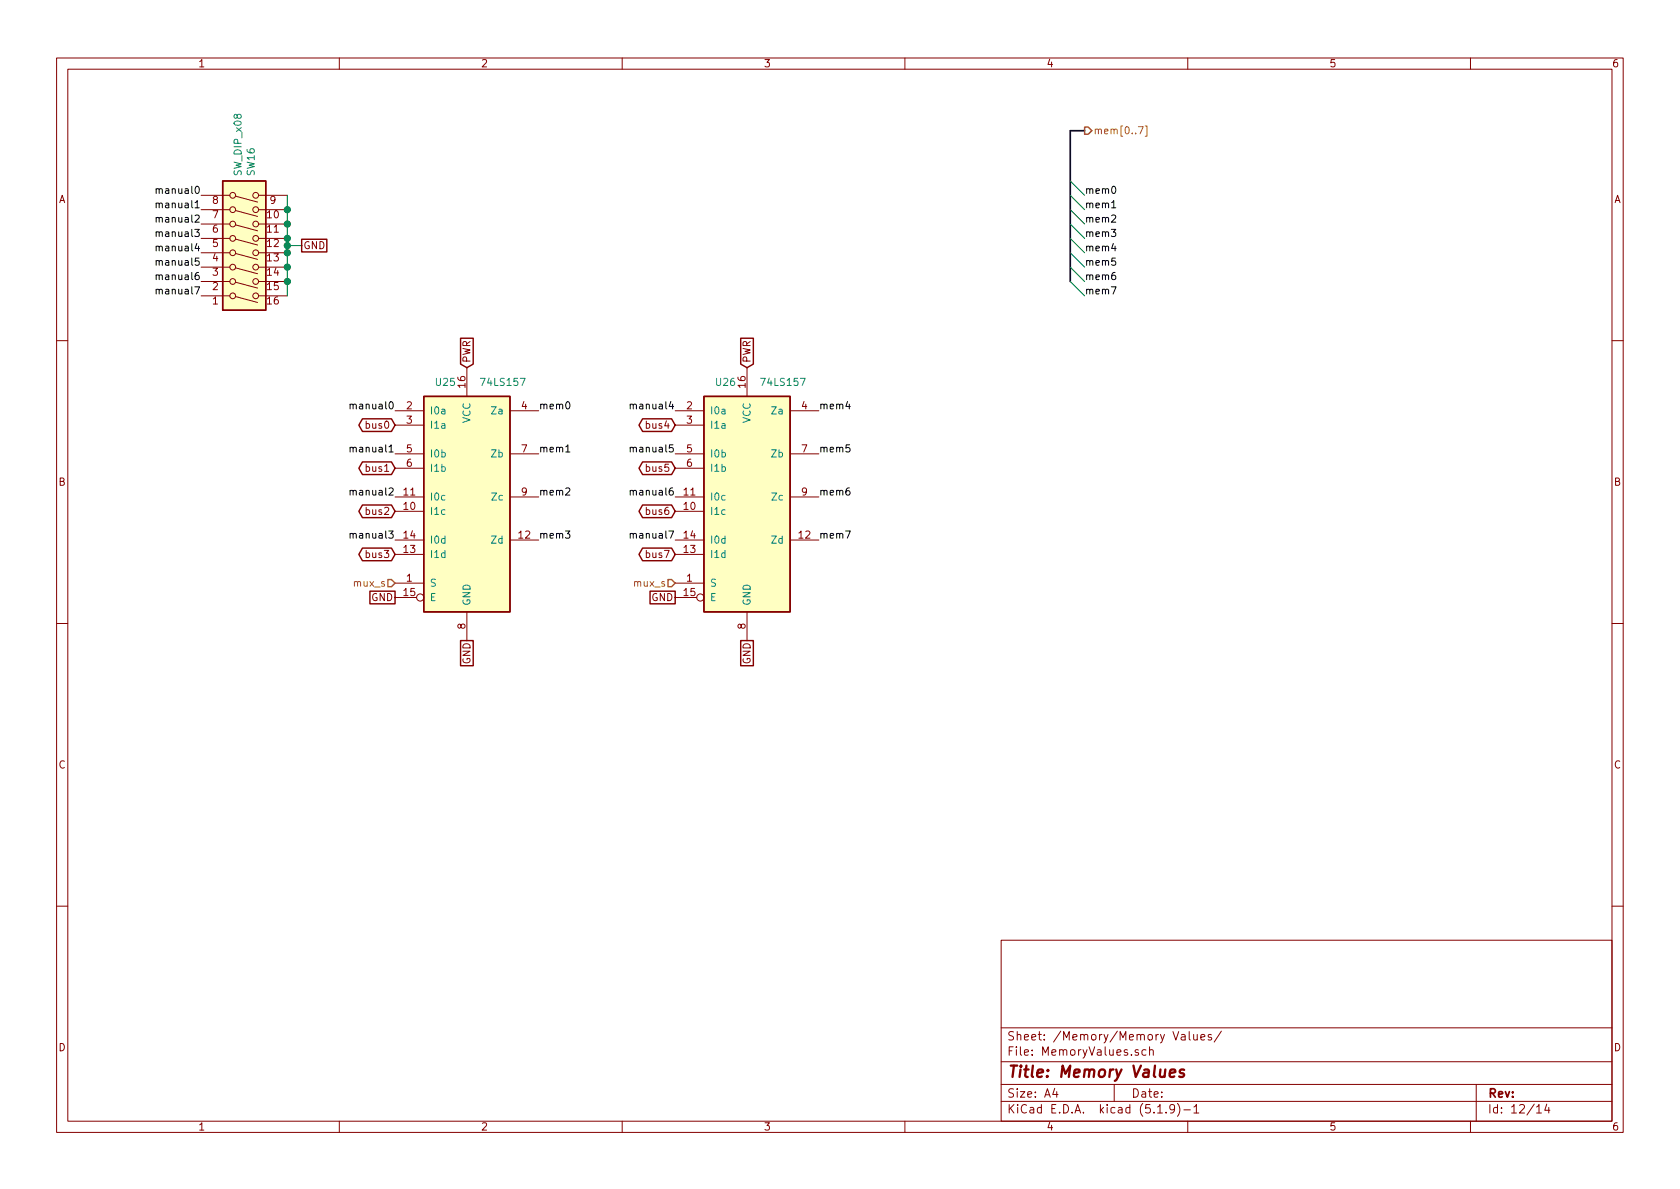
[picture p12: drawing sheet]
<svg xmlns="http://www.w3.org/2000/svg" width="297mm" height="210mm" viewBox="0 0 297 210" stroke-linecap="round" stroke-linejoin="round" font-family="sans-serif">
<g fill="none" stroke="#840000" stroke-width=".18">
<path d="M10 10.3h277v189.9h-277zM12 12.2h273v186.1h-273zM60 10.3v1.9M110 10.3v1.9M160 10.3v1.9M210 10.3v1.9M260 10.3v1.9M35.6 37.1h5M35.6 39.6h5M35.6 34.5h5M41.7 34.7l3.8 1M41.7 37.2l3.8 1.1"/>
<path d="M41.7 39.8l3.8 1M45.7 37.1h5.1M45.7 39.6h5.1M45.7 34.5h5.1M35.6 52.3h5M35.6 42.2h5M35.6 44.7h5M35.6 47.2h5M35.6 49.8h5M41.7 42.3l3.8 1M41.7 44.8l3.8 1.1M41.7 47.4l3.8 1"/>
<path d="M41.7 49.9l3.8 1M41.7 52.4l3.8 1.1M45.7 52.3h5.1M45.7 42.2h5.1M45.7 44.7h5.1M45.7 47.2h5.1M45.7 49.8h5.1M10 60.2h2M69.8 72.6h5.1M69.8 75.2h5.1M82.5 65v5.1M90.2 72.6h5"/>
<path d="M119.4 72.6h5.1M119.4 75.2h5.1M132.1 65v5.1M139.7 72.6h5.1M285 60.2h2M69.8 90.4h5.1M69.8 87.9h5.1M69.8 95.5h5.1M69.8 98h5.1M69.8 80.3h5.1M69.8 82.8h5.1M90.2 87.9h5"/>
<path d="M90.2 95.5h5M90.2 80.3h5M119.4 90.4h5.1M119.4 87.9h5.1M119.4 95.5h5.1M119.4 98h5.1M119.4 80.3h5.1M119.4 82.8h5.1M139.7 87.9h5.1M139.7 95.5h5.1M139.7 80.3h5.1M10 110.3h2"/>
<path d="M69.8 103.1h5.1M69.8 105.7h3.9M82.5 108.2v5.1M119.4 103.1h5.1M119.4 105.7h3.8M132.1 108.2v5.1M285 110.3h2M10 160.2h2M177 166.3h108v32h-108zM285 160.2h2M60 198.3v1.9M110 198.3v1.9"/>
<path d="M160 198.3v1.9M177 194.8h108M177 191.8h108M177 187.8h108M177 181.8h108M186.5 192.5l-.4 1h1M186.8 193v1M197 191.8v3M201.3 185.7a.37 .37 0 0 0-.6 .1l.1 .2 .5 .2v.1l-.2 .3-.4-.1M202.6 185.7l-.4-.1-.3 .3 .1 .6 .2 .1 .4-.1M203.3 185.7a.37 .37 0 0 1 .6 .1v.8M203.3 185.1v1.5"/>
<path d="M204.7 196.8h.8M206.2 196.7v.1M207.7 196l-.1 .1a.48 .48 0 0 1-.6 .1l-.2-.2 .2-.6a.48 .48 0 0 1 .6 .1 1.27 1.27 0 0 1-.2 1.2l-.4 .1M208.2 195.1a1.71 1.71 0 0 1 0 2.3M208.9 183h.6v.9M209.3 196.3h1.2M209.5 183.3l-.5 .1-.2 .2 .2 .3 .5-.1M210 198.3v1.9M210.3 182.4v1.3l.2 .2M211 182.9l.1 .9 .4 .1 .2-.1M211.1 195.8l.4-.5v1.5M211.1 196.8h.9"/>
<path d="M211.7 182.9v1M212.3 183.4l.7-.1v-.3l-.5-.1-.2 .2 .1 .7h.6M214.2 183l-.4-.1-.2 .2 .1 .3 .5 .1v.3h-.6M216 182.3l-1.3 2M260 198.3v1.9M261 191.8v6.5M271.7 195.8l.4-.5v1.5M271.7 196.8h.8M273.5 195.2l-.4 1.1h.9M273.8 195.8v1"/>
<circle cx="41.1" cy="39.6" r=".51"/>
<circle cx="41.1" cy="37.1" r=".51"/>
<circle cx="41.1" cy="34.5" r=".51"/>
<circle cx="45.2" cy="39.6" r=".51"/>
<circle cx="45.2" cy="37.1" r=".51"/>
<circle cx="45.2" cy="34.5" r=".51"/>
<circle cx="41.1" cy="42.2" r=".51"/>
<circle cx="41.1" cy="44.7" r=".51"/>
<circle cx="41.1" cy="47.2" r=".51"/>
<circle cx="41.1" cy="49.8" r=".51"/>
<circle cx="41.1" cy="52.3" r=".51"/>
<circle cx="45.2" cy="49.8" r=".51"/>
<circle cx="45.2" cy="42.2" r=".51"/>
<circle cx="45.2" cy="44.7" r=".51"/>
<circle cx="45.2" cy="47.2" r=".51"/>
<circle cx="45.2" cy="52.3" r=".51"/>
<circle cx="74.3" cy="105.7" r=".63"/>
<circle cx="123.8" cy="105.7" r=".63"/>
</g>
<path d="M206.8 189.8l1-.2-.1-.4h-.7l-.2 1 .2 .2 .6-.1M209.4 189.2a.49 .49 0 0 0-.8 .3l.1 .2 .4 .1 .3 .3-.4 .3-.5-.1" fill="none" stroke="#840000" stroke-width=".41"/>
<g fill="#ffffc2" stroke="#ffffc2" stroke-width=".18">
<path d="M124.5 70.1h15.2v38.1h-15.2z"/>
<path d="M74.9 70.1h15.3v38.1h-15.3z"/>
<path d="M39.4 32h7.6v22.9h-7.6z"/>
</g>
<g fill="none" stroke="#840000" stroke-width=".25">
<path d="M39.4 32h7.6v22.9h-7.6zM53.3 42.3h4.5v2.2h-4.5zM81.4 59.8h2.3v4.6l-1.2 .6-1.1-.6zM131 59.8h2.2v4.6l-1.1 .6-1.1-.6zM64.1 74.1h5.1l.6 1.1-.6 1.1h-5.1l-.7-1.1zM74.9 70.1h15.3v38.1h-15.3zM113.6 74.1h5.1l.7 1.1-.7 1.1h-5.1l-.6-1.1zM124.5 70.1h15.2v38.1h-15.2zM64.1 89.3h5.1l.6 1.1-.6 1.1h-5.1l-.7-1.1zM64.1 81.7h5.1l.6 1.1-.6 1.1h-5.1l-.7-1.1zM64.1 96.9h5.1l.6 1.1-.6 1.2h-5.1l-.7-1.2zM113.6 81.7h5.1l.7 1.1-.7 1.1h-5.1l-.6-1.1z"/>
<path d="M113.6 89.3h5.1l.7 1.1-.7 1.1h-5.1l-.6-1.1zM113.6 96.9h5.1l.7 1.1-.7 1.2h-5.1l-.6-1.2zM65.4 104.5h4.4v2.3h-4.4zM81.4 113.3h2.3v4.4h-2.3zM114.9 104.5h4.5v2.3h-4.5zM131 113.3h2.2v4.4h-2.2z"/>
</g>
<path d="M191.8 23.1h-2.6v26.7" fill="none" stroke="#000084" stroke-width=".3"/>
<path d="M50.8 34.5v17.8M189.2 39.6l2.6 2.6M189.2 37.1l2.6 2.5M189.2 34.5l2.6 2.6M189.2 32l2.6 2.5M50.8 43.4h2.5M189.2 42.2l2.6 2.5M189.2 44.7l2.6 2.5M189.2 47.2l2.6 2.6M189.2 49.8l2.6 2.5" fill="none" stroke="#008400" stroke-width=".18"/>
<path d="M191.8 22.5h.6l.6 .6-.6 .6h-.6zM68.6 102.5h.6l.6 .6-.6 .7h-.6zM118.1 102.5h.6l.7 .6-.7 .7h-.6z" fill="none" stroke="#848400" stroke-width=".25"/>
<path d="M201.3 22.4h.8l-.5 1.3M202.5 22.3h.3v1.8h-.3" fill="none" stroke="#848400" stroke-width=".18"/>
<g fill="none" stroke="#000" stroke-width=".18">
<path d="M27.6 33.5l.2-.1h.3v.8M27.6 36l.2-.1 .3 .1v.7M27.6 38.6l.2-.2 .3 .1v.8M27.6 33.4v.8M27.6 35.9v.8M27.6 38.4v.9M196.5 38.1l.5-.1 .3 .4-.8 .9h.8M196.5 36.7h.8M196.7 33l.1-.1a.67 .67 0 0 1 .5 .7 .67 .67 0 0 1-.5 .6 .83 .83 0 0 1-.1-1.2zM27.6 51.3l.2-.2 .3 .1v.8M27.6 41.1l.2-.1h.3v.8M27.6 48.7l.2-.1 .3 .1v.7"/>
<path d="M27.6 43.7l.2-.2 .3 .1v.8M27.6 46.2l.2-.1h.3v.8M27.6 41v.8M27.6 43.5v.9M27.6 46.1v.8M27.6 48.6v.8M27.6 51.1v.9M196.5 50.7h.8l-.5 1.3M196.5 40.6h.8l-.5 .4 .4 .2 .1 .4-.3 .2-.5-.1M196.8 43l-.3 .9h.8M197.2 48.2h-.3a.79 .79 0 0 0-.1 1.2h.4l.1-.5-.3-.2h-.2l-.3 .2M197.2 45.6h-.6l-.1 .6 .5-.1 .3 .3v.3l-.3 .2-.5-.1"/>
<path d="M61.9 79.2l.2-.1h.3v.8M61.9 71.6l.2-.1h.3v.8M61.9 71.5v.8M61.9 79.1v.8M100 79.9h.8M100.2 71.1l.1-.1a.67 .67 0 0 1 .5 .7 .67 .67 0 0 1-.5 .6 .83 .83 0 0 1-.1-1.2zM111.4 79.2l.2-.1h.3l.1 .8M111.4 71.6l.2-.1h.3l.1 .8M111.4 71.5v.8M111.4 79.1v.8M149.9 71l-.3 .9h.7M150.2 78.7h-.6v.6l.4-.2 .3 .3v.3l-.3 .2-.4-.1"/>
<path d="M61.9 94.5l.2-.2 .3 .1v.8M61.9 86.8l.2-.1 .3 .1v.7M61.9 86.7v.8M61.9 94.3v.9M100 93.9h.8l-.5 .5 .4 .1 .1 .4-.3 .3-.5-.2M100 86.4l.5-.1 .3 .3-.8 .9h.8M111.4 94.5l.2-.2 .3 .1 .1 .8M111.4 86.8l.2-.1 .3 .1 .1 .7M111.4 86.7v.8M111.4 94.3v.9M149.5 93.9h.8l-.5 1.3M150.2 86.3h-.3a.79 .79 0 0 0-.1 1.2h.4l.1-.5-.3-.2h-.2l-.2 .2"/>
</g>
<g fill="#008400" stroke="#008400" stroke-width=".25">
<circle cx="50.8" cy="43.4" r=".51"/>
<circle cx="50.8" cy="37.1" r=".51"/>
<circle cx="50.8" cy="49.8" r=".51"/>
<circle cx="50.8" cy="39.6" r=".51"/>
<circle cx="50.8" cy="42.2" r=".51"/>
<circle cx="50.8" cy="47.2" r=".51"/>
<circle cx="50.8" cy="44.7" r=".51"/>
</g>
<text font-size="2.8" fill="#840000" x="178" y="190.5">Title: Memory Values</text>
<g font-size="2.1" fill="#840000">
<text x="178" y="184">Sheet: /Memory/Memory Values/</text>
<text x="178" y="186.7">File: MemoryValues.sch</text>
<text x="178" y="196.9">KiCad E.D.A. kicad (5.1.9)-1</text>
<text x="178" y="194.1">Size: A4</text>
<text x="200" y="194.1">Date:</text>
<text x="263" y="194.1">Rev:</text>
<text x="263" y="196.9">Id: 12/14</text>
</g>
<g font-size="1.8" fill="#840000">
<text x="35" y="11.9">1</text>
<text x="85" y="11.9">2</text>
<text x="135" y="11.9">3</text>
<text x="185" y="11.9">4</text>
<text x="235" y="11.9">5</text>
<text x="285" y="11.9">6</text>
<text x="10.4" y="35.9">A</text>
<text x="285.4" y="35.9">A</text>
<text x="37.6" y="41.1">6</text>
<text x="37.6" y="38.6">7</text>
<text x="37.6" y="36.1">8</text>
<text x="47.3" y="38.6">10</text>
<text x="47.3" y="41.1">11</text>
<text x="47.8" y="36.1">9</text>
<text x="37.6" y="46.2">4</text>
<text x="37.6" y="43.7">5</text>
<text x="47.3" y="43.7">12</text>
<text x="47.3" y="46.2">13</text>
<text x="53.6" y="44.1">GND</text>
<text x="37.6" y="53.8">1</text>
<text x="37.6" y="51.3">2</text>
<text x="37.6" y="48.8">3</text>
<text x="47.3" y="48.8">14</text>
<text x="47.3" y="51.3">15</text>
<text x="47.3" y="53.8">16</text>
<text x="83.2" y="64.2" transform="rotate(-90 83.2 64.2)">PWR</text>
<text x="132.7" y="64.2" transform="rotate(-90 132.7 64.2)">PWR</text>
<text x="82.3" y="68.5" transform="rotate(-90 82.3 68.5)">16</text>
<text x="131.8" y="68.5" transform="rotate(-90 131.8 68.5)">16</text>
<text x="64.9" y="75.8">bus0</text>
<text x="71.9" y="72.4">2</text>
<text x="71.9" y="74.9">3</text>
<text x="92.2" y="72.4">4</text>
<text x="114.5" y="75.8">bus4</text>
<text x="121.4" y="72.4">2</text>
<text x="121.4" y="74.9">3</text>
<text x="141.8" y="72.4">4</text>
<text x="64.9" y="83.4">bus1</text>
<text x="71.9" y="80">5</text>
<text x="71.9" y="82.5">6</text>
<text x="92.2" y="80">7</text>
<text x="114.5" y="83.4">bus5</text>
<text x="121.4" y="80">5</text>
<text x="121.4" y="82.5">6</text>
<text x="141.8" y="80">7</text>
<text x="10.4" y="85.9">B</text>
<text x="71.4" y="87.6">11</text>
<text x="92.2" y="87.6">9</text>
<text x="121" y="87.6">11</text>
<text x="141.8" y="87.6">9</text>
<text x="285.4" y="85.9">B</text>
<text x="64.9" y="91.1">bus2</text>
<text x="71.4" y="90.2">10</text>
<text x="71.4" y="95.2">14</text>
<text x="91.7" y="95.2">12</text>
<text x="114.5" y="91.1">bus6</text>
<text x="121" y="90.2">10</text>
<text x="121" y="95.2">14</text>
<text x="141.3" y="95.2">12</text>
<text x="64.9" y="98.7">bus3</text>
<text x="71.4" y="97.8">13</text>
<text x="114.5" y="98.7">bus7</text>
<text x="121" y="97.8">13</text>
<text x="65.7" y="106.3">GND</text>
<text x="71.4" y="105.4">15</text>
<text x="71.9" y="102.9">1</text>
<text x="115.2" y="106.3">GND</text>
<text x="121" y="105.4">15</text>
<text x="121.4" y="102.9">1</text>
<text x="82.3" y="111.2" transform="rotate(-90 82.3 111.2)">8</text>
<text x="131.8" y="111.2" transform="rotate(-90 131.8 111.2)">8</text>
<text x="83.2" y="117.5" transform="rotate(-90 83.2 117.5)">GND</text>
<text x="132.7" y="117.5" transform="rotate(-90 132.7 117.5)">GND</text>
<text x="10.4" y="135.9">C</text>
<text x="285.4" y="135.9">C</text>
<text x="10.4" y="185.9">D</text>
<text x="285.4" y="185.9">D</text>
<text x="35" y="199.9">1</text>
<text x="85" y="199.9">2</text>
<text x="135" y="199.9">3</text>
<text x="185" y="199.9">4</text>
<text x="235" y="199.9">5</text>
<text x="285" y="199.9">6</text>
</g>
<g font-size="1.8" fill="#848400">
<text x="193.3" y="23.7">mem[0..7]</text>
<text x="62.7" y="103.8">mux_s</text>
<text x="112.2" y="103.8">mux_s</text>
</g>
<g font-size="1.8">
<text x="28.4" y="34.3">manual0</text>
<text x="191.8" y="34.3">mem0</text>
<text x="28.4" y="36.8">manual1</text>
<text x="28.4" y="39.4">manual2</text>
<text x="28.4" y="41.9">manual3</text>
<text x="191.8" y="36.8">mem1</text>
<text x="191.8" y="39.4">mem2</text>
<text x="191.8" y="41.9">mem3</text>
<text x="28.4" y="44.4">manual4</text>
<text x="28.4" y="47">manual5</text>
<text x="191.8" y="44.4">mem4</text>
<text x="191.8" y="47">mem5</text>
<text x="28.4" y="52.1">manual7</text>
<text x="28.4" y="49.5">manual6</text>
<text x="191.8" y="49.5">mem6</text>
<text x="191.8" y="52.1">mem7</text>
<text x="62.7" y="72.4">manual0</text>
<text x="95.2" y="72.4">mem0</text>
<text x="112.2" y="72.4">manual4</text>
<text x="144.8" y="72.4">mem4</text>
<text x="62.7" y="80">manual1</text>
<text x="95.2" y="80">mem1</text>
<text x="112.2" y="80">manual5</text>
<text x="144.8" y="80">mem5</text>
<text x="62.7" y="87.6">manual2</text>
<text x="95.2" y="87.6">mem2</text>
<text x="112.2" y="87.6">manual6</text>
<text x="144.8" y="87.6">mem6</text>
<text x="62.7" y="95.2">manual3</text>
<text x="95.2" y="95.2">mem3</text>
<text x="112.2" y="95.2">manual7</text>
<text x="144.8" y="95.2">mem7</text>
</g>
<g font-size="1.8" fill="#008484">
<text x="42.7" y="30.9" transform="rotate(-90 42.7 30.9)">SW_DIP_x08</text>
<text x="45" y="31" transform="rotate(-90 45 31)">SW16</text>
<text x="77.1" y="68.2">U25</text>
<text x="85.3" y="68.2">74LS157</text>
<text x="126.6" y="68.2">U26</text>
<text x="134.8" y="68.2">74LS157</text>
<text x="75.9" y="73.3">I0a</text>
<text x="75.9" y="75.8">I1a</text>
<text x="83.2" y="74.8" transform="rotate(-90 83.2 74.8)">VCC</text>
<text x="87.1" y="73.3">Za</text>
<text x="125.5" y="73.3">I0a</text>
<text x="125.5" y="75.8">I1a</text>
<text x="132.7" y="74.8" transform="rotate(-90 132.7 74.8)">VCC</text>
<text x="136.6" y="73.3">Za</text>
<text x="75.9" y="80.9">I0b</text>
<text x="75.9" y="83.4">I1b</text>
<text x="87" y="80.9">Zb</text>
<text x="125.5" y="80.9">I0b</text>
<text x="125.5" y="83.4">I1b</text>
<text x="136.5" y="80.9">Zb</text>
<text x="75.9" y="88.5">I0c</text>
<text x="87.1" y="88.5">Zc</text>
<text x="125.5" y="88.5">I0c</text>
<text x="136.6" y="88.5">Zc</text>
<text x="75.9" y="91.1">I1c</text>
<text x="125.5" y="91.1">I1c</text>
<text x="75.9" y="98.7">I1d</text>
<text x="75.9" y="96.1">I0d</text>
<text x="87" y="96.1">Zd</text>
<text x="125.5" y="98.7">I1d</text>
<text x="125.5" y="96.1">I0d</text>
<text x="136.5" y="96.1">Zd</text>
<text x="75.9" y="103.8">S</text>
<text x="75.9" y="106.3">E</text>
<text x="83.2" y="107.2" transform="rotate(-90 83.2 107.2)">GND</text>
<text x="125.5" y="103.8">S</text>
<text x="125.5" y="106.3">E</text>
<text x="132.7" y="107.2" transform="rotate(-90 132.7 107.2)">GND</text>
</g>
</svg>
